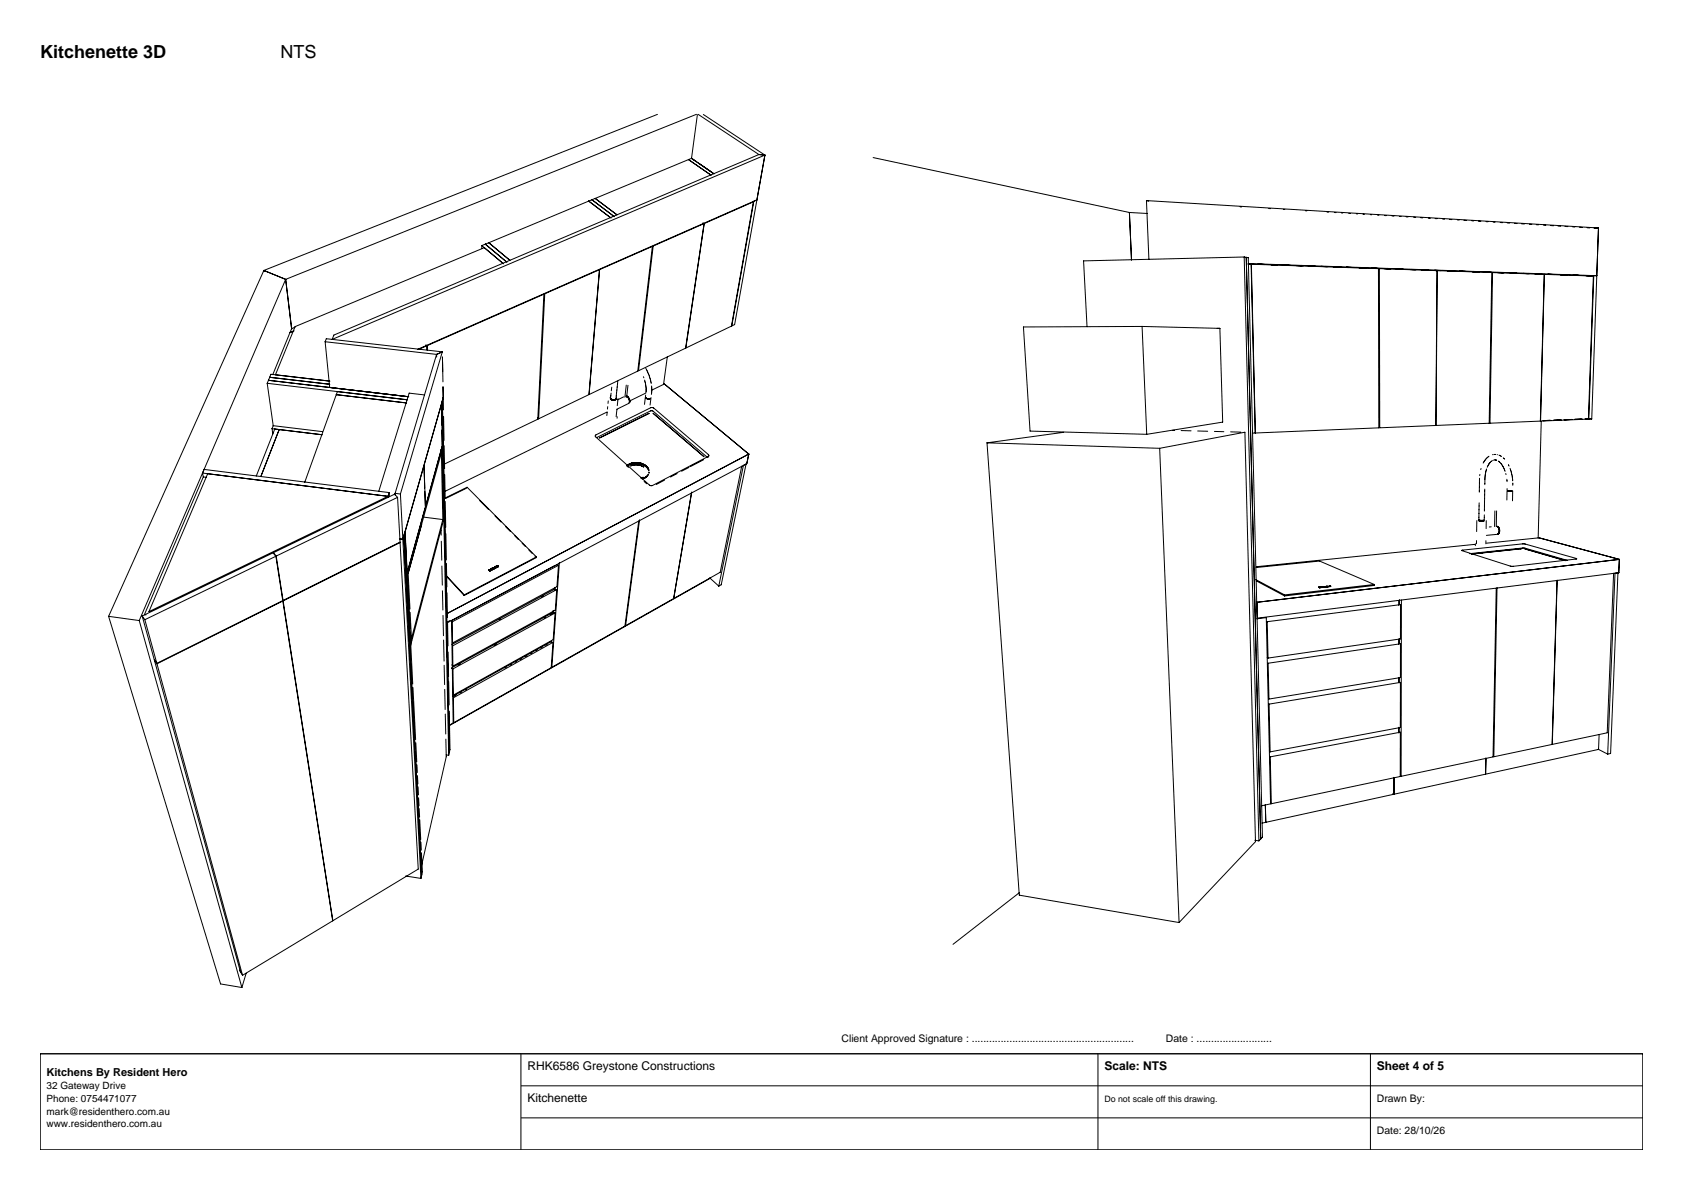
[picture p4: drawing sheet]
<svg xmlns="http://www.w3.org/2000/svg" width="420mm" height="297mm" viewBox="0 0 420 297" stroke-linecap="round" stroke-linejoin="round" font-family="sans-serif">
<g fill="none" stroke="#000" stroke-width=".25">
<path d="M164.1 28.5l-98.3 39M171.8 39.8l5.6 3.9M172.6 39.5l-24.1 10M172.6 39.5l5.4 3.8M172.6 39.5l1.2 .8M172.6 39.5l5.6 3.9M173.8 28.5l-102.5 41.2M174 28.6l-1.4 10.9M174.2 28.5l15.2 10.1M175.5 28.6l15.4 10.1M189.4 38.6l1.5 .1M189.4 38.6l-106.1 45-.4 1.1 108-46"/>
<path d="M190.9 38.7l-7.6 42.3-.7 .3 5.5-31.1 .8-.3-84.7 37.3M217.9 39.3l63.9 13.7M146.9 50.2l5.6 4.2M146.9 50.2l-24.9 10.4M147.7 49.9l5.6 4.2M147.7 49.9l-.8 .3M148.5 49.5l5.5 4.1M148.5 49.5l-.8 .4M175.4 55.6l.3 .2-12.7 5.6-3.7 31.1 11.8-5.6 4.6-31.1 12.3-5.4-5.5 31-11.3 5.5M281.8 53l.6 11.9M281.8 53l4.6 .3M286.1 50.1l.6 .1"/>
<path d="M286.1 50.1l112.8 6.8M286.1 50.1l.6 14.6M309.5 51.6h.3M316.7 52.1h.3M320.3 52.3h.3M325.8 52.6h.3M331.2 52.9l.3 .1M333.1 53l.3 .1M334.8 53.2h.3M336.6 53.3h.4M338.5 53.4h.3M340.1 53.5h.4"/>
<path d="M342 53.6h.3M343.8 53.7h.3M345.6 53.8h.3M347.4 53.9h.5M349.3 54h.3M350.9 54.1h.5M352.8 54.2l.5 .1M354.6 54.3l.4 .1M356.4 54.5h.5M358.2 54.6h.4M360 54.7h.5M361.7 54.8h.6"/>
<path d="M363.7 54.9h.4M365.3 55h.7M367.3 55.1h.5M368.9 55.2h.6M370.9 55.3h.4M372.6 55.4l.5 .1M374.4 55.5l.6 .1M376.1 55.6l.6 .1M378 55.7l.6 .1M379.7 55.9h.7M381.7 56h.6M383.4 56.1h.5"/>
<path d="M385.2 56.2h.6M387 56.3h.7M388.8 56.4h.7M390.6 56.5l.6 .1M392.5 56.6l.5 .1M394.2 56.7l.7 .1M396.1 56.8l.6 .1M398.9 56.9h-1.1M398.9 56.9l-.4 11.9M398.9 56.9l-.7 .1M65.8 67.5l-38.7 86.3M65.8 67.5l5.5 2.2"/>
<path d="M65.8 67.5l.1 .3M71.3 69.7l-36.6 85.2M71.3 69.7l1.5 12.5M120.2 61.3v.7M120.2 61.3l5.5 4.5M121.1 60.9l5.4 4.6M121.1 60.9l-.9 .4M122 60.6l5.2 4.4M122 60.6l-.9 .3M125.4 65.6l-4.5-3.8-47.3 19.7-4.9 12M149.6 67.3l-2.6 31.2-12.6 6M149.6 67.3l-13.7 6-1.5 31.2"/>
<path d="M149.6 67.3l13.2-5.8-3.6 31.1-12.2 5.9zM310.5 64.1l-40.1 1 .9 16.4M310.5 64.1l3.7 145.8M310.5 64.1l.5 .1M311 64.2l3.6 145.2M311 64.2l.5 .1 3.5 144.6-.4 .5M311.4 65.9h.8l1 42.2h-.6M311.5 65.9h.6M311.5 65.8l87 3M311.5 65.9h1.2M311.7 65.9h.7M312.3 65.9l31.7 1.1 .1 39.8-30.8 1.3z"/>
<path d="M313.8 65.9l1.8 .1M314.1 66h1.7M317.1 66.1h1.3M318.7 66.1h-1.5h1.7M320.1 66.2h1.5M320.3 66.2h1.8M323.3 66.3h1.5M323.4 66.3h1.9M326.5 66.4h1.8M326.6 66.4h1.4M329.6 66.5h1.4M329.7 66.5l1.7 .1"/>
<path d="M329.8 66.5h1.4M332.7 66.6l1.4 .1M332.9 66.6l1.7 .1M335.9 66.7l1.4 .1M337.6 66.8l-1.6-.1 1.7 .1M339.1 66.8l1.5 .1M339.2 66.8l1.7 .1M342.2 66.9h.4M342.3 66.9l1.5 .1M342.4 66.9l1.6 .1M344.2 67l28.1 1-.7 37.6-27.3 1.2zM345.4 67l1.3 .1"/>
<path d="M345.5 67l1.4 .1M345.5 67l1.6 .1M348.4 67.2h1.4M348.6 67.1l1.7 .1M351.6 67.3h1.7M351.8 67.3h1.6M354.8 67.4h1.3M354.9 67.4h1.4M355 67.4h1.5M357.9 67.5h1.3M358.1 67.5h1.5M358.4 67.6l.3-.1-.3 38.7"/>
<path d="M358.6 67.5l-.3 38.7M361.1 67.6h1.3M361.2 67.6h1.7M364.2 67.7h1.4M364.2 67.7l1.8 .1M367.3 67.8l1.9 .1M367.5 67.8l1.5 .1M370.5 67.9l1.3 .1M372.1 68l-1.4-.1 1.6 .1M373.6 68l1.4 .1M375.2 68.1l-1.4-.1 1.6 .1M376.9 68.1l1.6 .1"/>
<path d="M377 68.1l1.3 .1M380 68.2l1.5 .1M380 68.2l1.7 .1M383 68.4h1.6M383.2 68.4h1.6M386.3 68.5h1.7M389.5 68.6h1.6M392.7 68.7h1.3M395.8 68.8h1.3M397.7 68.8h-.5M397.7 68.8l-1.2 35.8M397.7 68.8h.8"/>
<path d="M398.5 68.8l-1.3 35.8M66.7 95.7l1.5 10.6M66.7 95.7l34.9 4.1M67 94.9l35 4.1M67.3 94.2l-.6 1.5M67.3 94.2l15 1.7M67.3 94.2l.3-.8 14.7 1.7M72.4 83l-4.3 10.5M73.4 82.6l-1 .4M73.6 81.7l-.8 .3-.4 1M81.1 85.3l.3-.8 29 3.3M81.1 85.3l27.9 3.2"/>
<path d="M81.1 85.3l1.2 11.4M83.9 98.5l17.6 2.1M83.9 98.5l-7.9 21.9M84.2 97.7l-.3 .8M105.9 98.6l-3.8-.5-7.6 24.5M106.3 86.1l.2 .2M106.5 86.3l.1 .9M106.5 86.3l-2.1 .9M106.6 86.3l29.1-12.9-1.5 31.2-23.3 11.3M106.6 86.3v1.1M109 88.5l-10.4 34.6M109 88.5v.6"/>
<path d="M110.4 87.8l-1.4 .7M110.4 87.8l-10.5 35.5M110.4 89.1l.1 6.2M110.6 96.5v2.7M110.6 99.2l-.2 .8 1.7 87.8M110.6 99.2l.1 3.1M110.6 99.2l-10.1 35.4M152.3 99.1a.88 .88 0 0 0 1.5 .4M152.3 99.5l.8 .4 .7-.3M152.4 99h-.1M152.5 98.1l-.1 1.1M152.7 96.6l-.1 1"/>
<path d="M153.8 99.3v.2M154.2 95.1l-.5 4.4M154.2 99.5l-.2 1.7M155.6 99.1l-1.4 .7M156.2 98.9a1.45 1.45 0 0 1 .8 1.7M156.3 96.1l-.4 3M156.4 98.8a1.35 1.35 0 0 1 .7 1.8M156.7 96.2l-.3 3M160.6 94l.1 .3M160.9 94.9l.3 1.9v1.2M161.1 99.1l-.3 1.8M161.1 98.6v.3"/>
<path d="M161.2 98.1l-4 2M161.2 91.9l.7 1.6 .6 2.2M162.3 99.4l-.5 .1-.6-.2 .4 .3 .7-.1M162.5 99.2l-.3 1.9M162.5 97.4l3.3-1.6 21.1 17.5M162.6 96.3v2.1M166.5 89.1l-.9 6.9M285 81.5l-29.6 .1 1.7 26 29.1 .8M285 81.5l1.2 26.9M285 81.5l19.4 .5M303.8 82h.6M304.4 82l.7 23.4-18.9 3"/>
<path d="M50.5 118.1l.4-.9 46.2 5.7M50.5 118.1l.2 .8M50.5 118.1l46.3 5.8M51.5 119.1l-.8-.1-14.7 34.4 .4 .1M51.8 118.2l-14.6 34.5 59.6-28.8M64 118.8l4.6-11.7 1.1 .1-4.6 11.7M67.9 107l.2 1.3M67.9 107l12.5 1.5M68.2 106.2l12.3 1.5M68.2 106.2l-.3 .8M110.1 112.1l-8.5 31 .9 18 .2-.9-.4-7.4M110.1 112.1l.5 18.1 .1-1.9"/>
<path d="M110.1 112.1l.1 .9-8.3 30.1M110.2 106.1l-.1-5.1-9 31.7 1.2 24.1M110.3 107.3l.1 4.1-4.2 15.2-.4-10.4M110.3 111.5l-.2 .6M110.3 100.2l-.1 .6 1.8 87.7M110.4 111.6v1.9M110.4 114.4l.1 5.8M110.4 101.4l.1 6.1M110.6 108.6l.1 5.8M110.7 115.7l.1 5.4M110.7 104l.1 5.9M110.8 111.2l.2 5.8"/>
<path d="M111 118.5l.1 5.7M134.1 104.2l.3 .3M148.6 108.6l14.2-6.9 .3 .1 13.8 11.9-.2 .2-13.9 7.3h-.4l-.3-.1-13.4-12.1zM148.9 109.2l13.8-6.7 13.9 11.7M151.5 102.9l-.1 .8M151.5 102.8l-40.3 19.8M151.6 101.5v.6M151.8 100.1l-.1 .6M153.1 107.6l-3.5 1.7M154 104v.4M156.4 116.2l.4 .4M156.8 116.2l-.3 .1"/>
<path d="M156.9 100.7l-2.9 1.4-.2 1.9M157.4 116.3l.5-.2zM157.7 115.8l-.4 .1M157.7 115.6l-1.2 .6M157.7 115.6l1.2-.2 1.1 .2M157.7 115.7l-1 .5M157.9 116.1a3.1 3.1 0 0 1 2.7 .5M158.4 115.6l.8 .1M158.4 115.6l-.7 .2M158.5 115.6l-.8 .1M159.2 115.7l1.8 .6M159.2 115.7h.4"/>
<path d="M159.5 116.1h-1.6M159.8 116.1l.8 .4M160 115.6l1 .5M160 115.6l.4 .2M160.3 119.2l-.3 .2M160.4 115.9l.9 .6M160.5 119.1l-.2 .2M160.5 119.1l-.2 .1M161 116.1l.7 .7M161 116.1l.3 .2M161.2 116.5l.5 .5M161.4 119l-.6 .4"/>
<path d="M161.5 116.7l.4 .8M161.7 116.8l.1 .2M161.7 116.8l.3 .6M161.8 118.4l-.6 .6-1 .5M161.8 118.4l-.6 .7-1 .4M161.9 117.9v.1M162 103.2l-8.9 4.4M162 117.9v.2M162 103.2l-3.4 1.7M163 103.1l12.7 10.9M163 103.2l6 5.1M165.8 119.8l-2 1.1"/>
<path d="M169 118.2l-1.7 .9M171.9 116.7l-1.8 .9M175.6 114.7l-3.3 1.8M176.9 113.7l-.1 .4M185.1 116.3l-5.4 26.5-11.6 6.6 4.5-26.6M185.5 116.2l.7-.4-6.2 30.1-.6 .4zM186.9 113.3l-75.3 39.8M186.9 113.3l-.5 2.4-74.7 39.7M186.9 113.3l-.4 .2M246.3 110.5l8.1 112.9 39.8 6.8M246.3 110.5l43.1 1.4M265.4 107.9l-19.1 2.6"/>
<path d="M289.4 111.9l21.3-4 2.6 102.2-19.1 20.1M289.4 111.9l4.8 118.3M292.6 107.4h.5M294.8 107.5h2.4M298.9 107.6h2.5M303.1 107.7h2.3M307.1 107.8l2.5 .1M369.2 119.4v3.4M369.3 118.4v.3M369.6 116.9l-.1 .3M371 117l-.4 1.9-.1 2.1M371.6 113.9l-.7 .6-.8 1.1"/>
<path d="M372 115.3l-.9 1.3M372.2 115.1l-.1 .1M372.4 115h-.1M372.7 113.5h-.2M372.7 114.8l-.1 .1M372.9 113.4h.3M373 114.8h.2M373.1 114.8h.3M373.3 114.8h.1M373.6 113.5h.1M373.9 115.1l.5 .3M374.1 113.6l.6 .3"/>
<path d="M374.4 115.5l1.2 2.1M375.1 114.3l.4 .3M375.8 118.2v.2M376 119.6l.1 .6M376.4 116l.2 .3M376.8 116.9l.7 3.1M384.6 105.2l-.7 29.1M387.1 104.9l-2 .1M389.4 104.8l-1.7 .1 2-.1M392.3 104.7l-2 .1 1.7-.1M394.6 104.6h-1.6M394.9 104.6l-2 .1"/>
<path d="M395.6 104.5l.9 .1M395.8 104.5l.6 .1M395.8 104.5h-.2M396.4 104.5l.8 .1M396.4 104.6l1.2-35.7-12.2-.4-.9 36.6M396.4 104.6l-24.6 1 .7-37.6 12.9 .5-1 36.6M397.2 104.6h-.7M68.9 138.8l1.7 11.1-31.5 15.7M68.9 138.8l-.8-.8-32.6 15.7M68.9 138.8l-32.8 15.9M96.8 123.9v.3M97.1 122.9l.1 .9"/>
<path d="M97.1 122.9l-.3 1M98.6 123.1l1.3 .2M98.6 123.1v.5M99.2 124.1l.6 11.2-29.2 14.6-1.7-11.1M99.2 124.1l-.7-.8-30.3 14.7 .7 .8M99.2 124.1l-30.3 14.7M99.7 134.5l.8 .1M99.9 123.3l.6 11.3M100.5 134.6l4.5 84.6M100.8 133.7l2.8 53.2M100.8 133.7l4.4 84.7M100.8 133.7l-.3 .9"/>
<path d="M101 132.9l-.2 .8M105.6 129l4.9 .7-7.8 30.1M106.1 126.8l-4.4 16M110.1 132.3v1.3M110.1 135.1l.1 4.7M110.5 130.6l-7.7 29.4M110.6 121.3l.1 5.8M110.8 122.8l.2 5.4M111 129.8l.1 5.9M111.1 125.2l.1 6.4M111.1 137l.1 6M111.2 124.3l5.4-2.7 17.3 17.4"/>
<path d="M111.3 133.2l.1 6.6M116.4 121.9l-5.2 2.5M119.7 125l2.2 2.1M123.5 128.8l1.5 1.5M126.2 131.5l1.2 1.2M128.5 133.7l.9 1M130.3 135.6l.8 .7M132 137.3l.8 .8M133.5 138.8l.3 .4M133.8 139.2l-18 9.4M133.9 139l-18.1 9.5M133.9 139l-.1 .2"/>
<path d="M159.4 130l-3.4 26.3-18.3 10.2 1.9-26.1M160.7 120.2l.7 .5M172.5 123.3l-4.4 26.1-12 6.8 3.5-26.5M364.8 137.4l15.5-1.7 13.2 3.8-16.2 1.8zM366.7 138.2l13.6-1.4 10.9 3.1M368 135.9l-54.5 5.5M368.2 135.7v.5M368.5 134.9v.8M368.5 129.9v2.8M368.9 129.7v.3M369.1 129.8h1.3M369.1 130h1.3"/>
<path d="M369.1 125.5v4.2M369.8 138l-2.5 .3M369.9 138l-2.8 .3M370.4 128.5v1.2M370.5 122.1l-.1 5.5M370.8 135v.7M370.9 129.9v2M371 135.6l13.1-1.4 20 5.4M372.1 131.5h-.4M373.1 127.5l-.1 3.9M373.5 127.5l-.1 3.9M373.5 131.4h.2"/>
<path d="M373.5 133.4l-2.6 .2M373.7 131.4a1.1 1.1 0 0 1 .1 1.9 1.29 1.29 0 0 0-.1-1.9zM376.1 122.5l-.1 2.3M376.1 121.9v.5M376.2 122.5h.1M376.2 122.6h.1M376.3 122.5h1M376.3 122.6h1M377.5 122.5v.1M377.5 122.6v2.4M377.5 120.6v.5M379.7 137l-9.9 1"/>
<path d="M379.7 136.9l-9.8 1.1M380.5 137l5.5 1.6M380.5 137l10.3 2.9M386.1 138.6l4.4 1.3M404.1 139.6l-90.4 10.7 .1 4 90.2-11.4M404.1 139.6l-.1 3.3M27.1 153.8l27.9 91.8 5.4 .9M27.1 153.8l7.6 1.1M34.7 154.9l25.7 91.6M35.5 153.7l3 11 .6 .9M35.5 153.7l.6 1M36.1 154.7l3 10.9"/>
<path d="M70.7 150l29.1-14.6 4.6 81.5-21.3 12.9zM101.8 142.2l.5 9.8M102.3 157.8l.7 12.9M110.3 141.3l.1 4.7M110.4 147.4l.1 4.9M110.6 153.6l.1 5.1M110.7 159.7l.1 5.3M111.4 143.6l4.4 4.9M111.4 140.6l.1 5.9M111.5 143.9l4.3 4.7M111.5 148l.2 6.1M111.7 155.3l.1 5.9"/>
<path d="M112.3 154.9l-.7 .3M112.7 154.9l.4 25.5-1.1 .7M112.9 155.2l26.5-14.1-.4 5.3-26.1 14.1zM115.8 148.5v.1M122 142.3l.2 .2M122.1 142.4h.4M122.3 142.5l-.1 .1 .1-.1M122.5 142.4l-.4-.1 .1 .2M122.5 142.2v.2M122.6 142.3l-.1-.2v.3M122.6 141.9l-.2 .3-.5 .1M122.6 142l.2 .2-.2-.3-.2 .3-.5 .1"/>
<path d="M122.7 141.9l.3-.1 .1 .2-.1-.2-.3 .2M122.8 142l.1 .1-.1-.1M122.9 141.8l-.1 .1M122.9 141.7l-.1 .2M122.9 141.8h.1M123.1 141.8v.1M123.2 141.7l-.1 .1M123.2 142l-.3 .2M123.2 142l-.6 .4M123.3 141.8h.1M123.4 141.6l-.3 .2M123.4 141.6l-.1 .1"/>
<path d="M123.4 141.6h.1M123.4 141.9v.1M123.5 141.6l.1 .1-.2 .1M123.5 141.6h.1M123.5 141.9h-.1M123.5 141.9l-.1 .1M123.5 141.5l.2 .2M123.6 141.7l-.2 .1M123.6 141.7l-.1 .1M123.7 141.4l-.3 .1 .3-.2 .2 .3M124 141.3l-.1 .2M124 141.3l-.1 .1"/>
<path d="M124 141.6l-.3 .2M124 141.3h.1M124 141.2l.4 .1zM124.1 141.5h.2l-.2 .1M124.2 141.3h-.1M124.4 141.3l-.3 .1M124.4 141.3l-.1 .1M124.4 141.3h-.1M125 154.4l-.4 .2M135.6 148.7l-.5 .3M136.2 154l-.4 .2M137.6 159.9v.4"/>
<path d="M138 152.4l-.1 .6-.5 .3M138.1 152.4v.7M138.4 146.6v.6M138.5 153l-.4 6.6-25 13.9-.1-6.6M138.5 153l-.6-.1-25.2 13.8M138.5 153l-25.5 13.9M138.6 146.6l-.1 .7M138.6 141.1l-25.9 13.8M138.9 147.2l-25.9 14v5M138.9 147.2l-.3 5.1-25.6 13.9M138.9 147.2l-.5-.1-25.6 13.7M139 141l.4 .1"/>
<path d="M177.1 144.2l2.3 2.1M177.2 144.3l-65.2 36.9M313.4 144.7l7.2 3.8M313.5 141.6l15.8-1.6 13.7 5.9M313.5 145l7.1 3.7M313.6 154.4l2.4-.3 1.1 46.5-2.3 .5M316.2 155.2l.2 9M316.2 155.2l33.3-4.3v8.6l-33.1 4.7M316.2 155.2l-.1 .2M320.6 148.5v.2M329.1 146.5v.1M329.1 146.6h.1"/>
<path d="M329.2 146.6l.1 .1M329.2 146.6h.1M329.3 146.6h-.2M329.3 146.6v.1M329.3 146.6l.3 .1M329.3 146.6h.3M329.3 146.6l.1 .1M329.3 146.6h.1M329.4 146.6v.1M329.4 146.6h.1M329.5 146.7h-.1M329.5 146.6v.1"/>
<path d="M329.5 146.7h-.2M329.5 146.6h-.2M329.6 146.5h-.5M329.6 146.5v.1M329.6 146.5h.5M329.6 146.6v.1M329.7 146.6h.1M329.7 146.5l.1 .1M329.7 146.5v.1M329.7 146.6l-.1 .1M329.7 146.5l-.1 .1M329.8 146.6h.4"/>
<path d="M329.8 146.6h.1M330.1 146.5h.1M330.2 146.5l-.1 .1M330.2 146.5v.1M330.2 146.4v.2M330.2 146.4h.1l-.1 .1M330.2 146.5h.4l-.8 .1M330.2 146.6h.1M330.2 146.5h-.1M330.4 146.4l-.3 .1h.3M330.4 146.5h.1M330.4 146.4l.1 .1"/>
<path d="M330.4 146.4v.1M330.5 146.5h.1M330.5 146.4v.1M330.8 146.4v.1M331 146.4h.1M331 146.5h-.2M331 146.3v.1M331 146.4l-.2 .1M331 146.5h.1M331.1 146.3l-.4 .1M331.1 146.3l-.1 .2M331.1 146.4l.1 .1"/>
<path d="M331.1 146.3l.1 .1M331.1 146.4h-.1M331.1 146.4l-.3 .1M331.2 146.4h.4l-.4 .1M331.2 146.4v.1M331.5 146.4h.1M331.5 146.4l-.5-.1v.2M331.5 146.3v.1M331.7 146.3h.3M331.8 146.3v.1M331.8 146.4h-.1M331.8 146.3l-.1 .1"/>
<path d="M332 146.3l-.3 .1M332 146.3h.1M332 146.4h-.3M332.1 146.3v.1M332.1 146.3l-.3 .1M332.1 146.3h-.3M332.1 146.3l-.2 .1M332.1 146.4h-.2M343 145.9v.2l-22.4 2.6M343 145.9l-22.4 2.6M349.1 159.5l-.1 1.3M349.1 149.9v1.2"/>
<path d="M349.2 159.4v1.1M349.2 149.7v1.2M373.4 146.8l-.8 42.1-22.9 4.9v-44M388.6 144.8l-1.3 41-14.5 3.1 .8-42.2M402.7 143.1l-1.6 39.8-13.7 2.9 1.2-41M403 143.1l.8-.1-1.9 45.1-.7 .1zM403.6 142.9h.4M39.2 165.7l31.4-15.7 12.4 79.8-22.5 13.6M39.2 165.7l-.7-.9 21.5 77.8 .5 .8M39.2 165.7l21.3 77.7M103.1 171.6l.6 13M110.8 166l.2 4.9"/>
<path d="M111 172.1l.1 5M111.1 178.2l.1 5M111.8 162.7l.1 6.2M112 170.1l.1 5.8M112.1 177.5l.2 9.6-.2 .7M112.7 166.8l.3 .1M112.8 165.9l.2 .3M113.1 174.2l24.9-13.9-.4 6.3-24.4 13.8zM113.8 173.5l-.6 .3M114.8 165.7l-.5 .3M115.1 172.7l-.3 .2M116.5 172l-.4 .2"/>
<path d="M123.9 160.7l-.6 .3M126.4 166.5l-.4 .2M127.7 165.8l-.4 .2M128.9 165.1l-.3 .2M130.2 164.3l-.4 .2M131.5 163.6l-.4 .2M132.8 162.9l-.4 .2M134 162.2l-.3 .2M135.3 161.5l-.4 .2M136.5 160.8l-.3 .2M138 160.3l-.6-.1-24.4 13.6M316.2 164.1l.2 .1"/>
<path d="M316.5 165.5l33-4.8v8.4l-32.8 5.4zM316.5 165.5l-.2 .2M316.7 175.7l32.8-5.4v11.3l-32.5 6.1M316.7 175.7l.3 12M316.7 175.7l-.2 .3M349 169.1v1.3M349.2 169.1v1.3M103.8 185.4l.2 4.7M104 190.9l.1 1.9M104.2 193.6l.1 2M104.3 196.4l.1 2M104.5 199.1l.1 2"/>
<path d="M111.3 184.5l.1 4.4-6.2 27.2M111.3 188.4l.7 .1M112.1 186.8v1M112.1 187.8l-.1 .7M316.8 187.5l.2 .2M317 188.9l32.5-6.2-.1 11.1-32.1 6.8zM347.6 198.2h.3M347.9 194v4.2M347.9 198.2l-32 7M349 181.5v1.4M349.2 181.6v1.3M370.7 193.2l-22.8 5"/>
<path d="M370.8 189.2l-.1 4M398.8 187l2.4 1.2M399.1 183.3l-.2 3.7-28.2 6.2M101.2 218.6l3.8 .6M104.3 201.1l.1 2.1M104.5 203.9l.5 10.1M104.6 201.8l.1 2.1M104.7 204.6l.3 4.9M105 214.6l.1 2.1M105 210.2l.1 2M105.2 217.3v1.1M105.2 212.8l.2 4.8-.2 .8"/>
<path d="M105.2 218.4l-.2 .8M313.1 209.7l1.1 .2M314.6 209.4l-.4 .5M315.8 200.8l.1 4.4M315.9 205.2l-1 .2M317.1 200.4l.2 .2M254.4 222.8l-16.6 12.9M59.8 242.1l.1 .3M61.4 242.9l-1 3.6"/>
</g>
<path d="M10 263h400v24h-400z" fill="#fff" stroke="#000" stroke-width=".35"/>
<path d="M130 263v24M130 271h280M130 279h280M274 263v24M342 263v24" fill="none" stroke="#000" stroke-width=".25"/>
<g font-size="4.5">
<text x="10" y="14.4">Kitchenette 3D</text>
<text x="70" y="14.4">NTS</text>
</g>
<g font-size="3">
<text x="131.6" y="267">RHK6586 Greystone Constructions</text>
<text x="275.6" y="267">Scale: NTS</text>
<text x="343.6" y="267">Sheet 4 of 5</text>
<text x="131.6" y="275">Kitchenette</text>
</g>
<text font-size="2.7" x="11.6" y="268.6">Kitchens By Resident Hero</text>
<g font-size="2.6">
<text x="210" y="260">Client Approved Signature : ........................................................</text>
<text x="291" y="260">Date : ..........................</text>
<text x="343.6" y="275">Drawn By:</text>
<text x="343.6" y="283">Date: 28/10/26</text>
</g>
<g font-size="2.5">
<text x="11.6" y="271.8">32 Gateway Drive</text>
<text x="11.6" y="275">Phone: 0754471077</text>
<text x="11.6" y="278.2">mark@residenthero.com.au</text>
<text x="11.6" y="281.4">www.residenthero.com.au</text>
</g>
<text font-size="2.2" x="275.6" y="275">Do not scale off this drawing.</text>
</svg>
